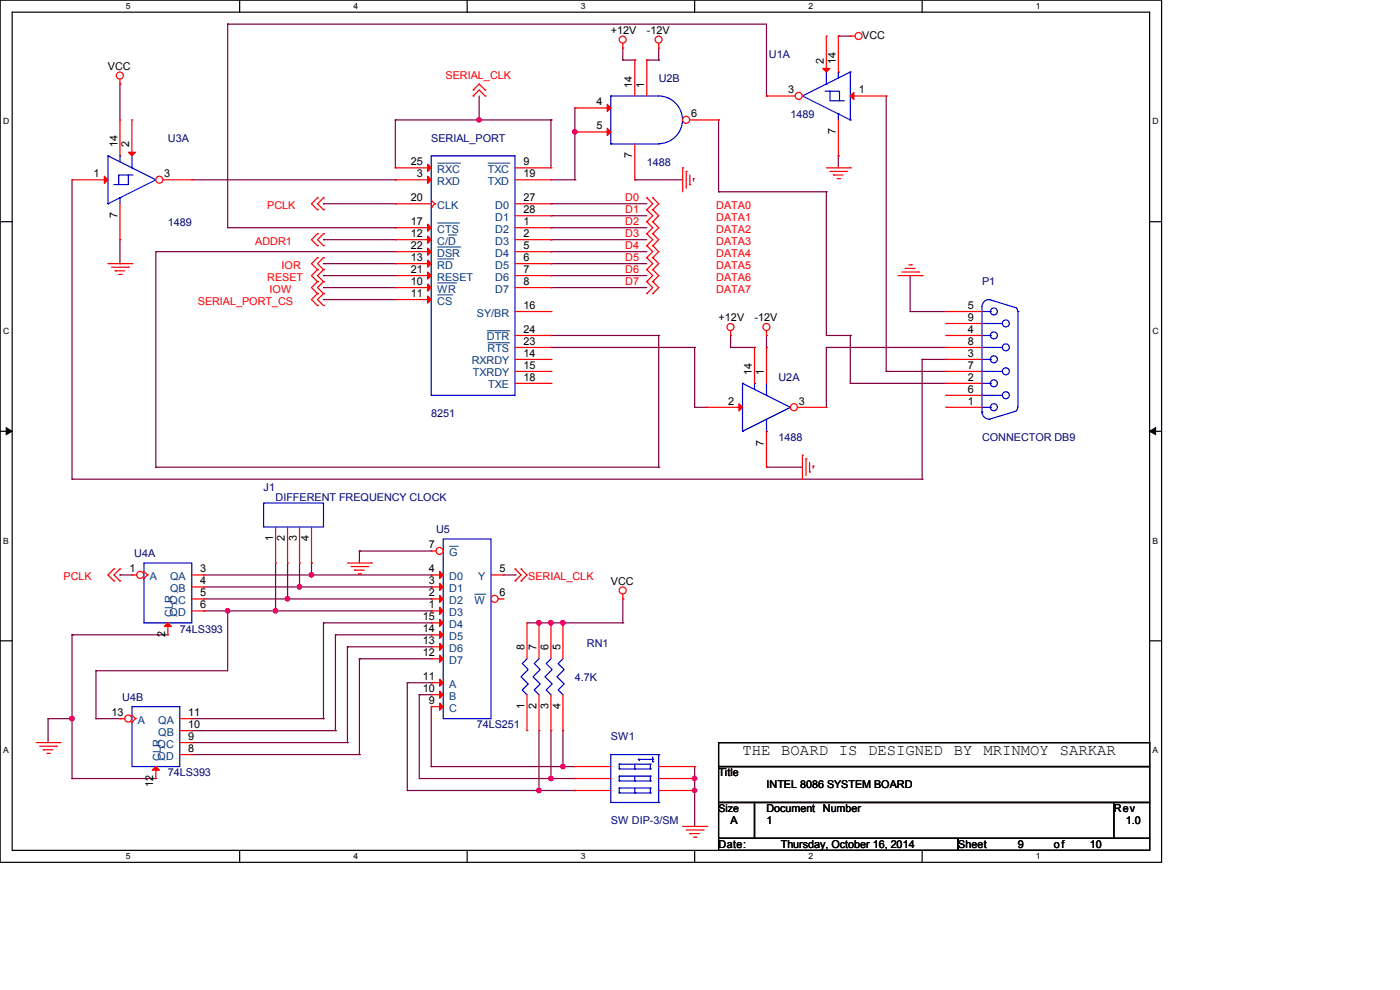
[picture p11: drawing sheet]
<svg xmlns="http://www.w3.org/2000/svg" width="297mm" height="210mm" viewBox="0 0 297 210" stroke-linecap="round" stroke-linejoin="round" font-family="sans-serif">
<path d="M0 0h246.4v182.9h-246.4zM2.6 2.6h241.3v177.8h-241.3z" fill="none" stroke="#000" stroke-width=".25"/>
<g fill="#fff">
<path d="M26.7 .3h1v2h-1z"/>
<path d="M26.7 180.6h1v2h-1z"/>
</g>
<path d="M50.8 0v2.6M50.8 180.4v2.5" fill="none" stroke="#000" stroke-width=".25"/>
<g fill="#fff">
<path d="M75 .3h.9v2h-.9z"/>
<path d="M75 180.6h.9v2h-.9z"/>
</g>
<path d="M99.1 0v2.6M99.1 180.4v2.5" fill="none" stroke="#000" stroke-width=".25"/>
<g fill="#fff">
<path d="M123.2 .3h1v2h-1z"/>
<path d="M123.2 180.6h1v2h-1z"/>
</g>
<path d="M147.4 0v2.6M147.4 180.4v2.5" fill="none" stroke="#000" stroke-width=".25"/>
<g fill="#fff">
<path d="M171.5 .3h1v2h-1z"/>
<path d="M171.5 180.6h1v2h-1z"/>
</g>
<path d="M195.6 0v2.6M195.6 180.4v2.5" fill="none" stroke="#000" stroke-width=".25"/>
<g fill="#fff">
<path d="M219.8 .3h.9v2h-.9z"/>
<path d="M219.8 180.6h.9v2h-.9z"/>
<path d="M.7 24.8h1.2v2h-1.2z"/>
<path d="M244.5 24.8h1.3v2h-1.3z"/>
<path d="M.7 69.3h1.2v1.9h-1.2z"/>
<path d="M244.5 69.3h1.3v1.9h-1.3z"/>
</g>
<path d="M0 47h2.6M243.9 47h2.5" fill="none" stroke="#000" stroke-width=".25"/>
<g fill="#fff">
<path d="M.7 113.7h1.2v2h-1.2z"/>
<path d="M244.5 113.7h1.2v2h-1.2z"/>
</g>
<path d="M0 91.5h2.6M243.9 91.5h2.5" fill="none" stroke="#000" stroke-width=".25"/>
<path d="M1.3 90.7l1.3 .8-1.3 .7zM243.9 91.5l1.3-.8v1.5z" fill="#000" stroke="#000" stroke-width=".21"/>
<g fill="#fff">
<path d="M.7 158.2h1.2v1.9h-1.2z"/>
<path d="M244.5 158.2h1.2v1.9h-1.2z"/>
</g>
<path d="M0 135.9h2.6M243.9 135.9h2.5M152.4 157.5h91.5v5.1h-91.5zM152.4 162.6h91.5v7.6h-91.5zM152.4 170.2h7.7v7.6h-7.7zM152.4 177.8h50.8v2.6h-50.8zM160.1 170.2h76.2v7.6h-76.2zM203.2 177.8h40.7v2.6h-40.7zM236.3 170.2h7.6v7.6h-7.6z" fill="none" stroke="#000" stroke-width=".25"/>
<g fill="none" stroke="#800040" stroke-width=".25">
<path d="M25.4 17.8h.1M25.4 17.8v7.6M48.3 5.1h.1M48.3 5.1v43.2h35.6M48.3 5.1h114.3v15.3M132.1 12.7h.1M132.1 10.2v2.5M132.1 12.7h2.6M134.7 12.7h.1M137.2 12.7h.1M137.2 12.7h2.5M139.7 12.7h.1"/>
<path d="M139.7 10.2v2.5M177.8 7.7h.1M177.8 7.7h2.6M15.3 38.1v63.5M40.7 38.1h43.2M83.9 25.4h.1M83.9 38.1h.1M83.9 25.4v10.2M83.9 25.4h33M101.6 25.4h.1M101.6 20.4v5M116.9 25.4h.1"/>
<path d="M116.9 25.4v10.2M116.9 38.1h5.1M122 38.1h.1M122 28h.1M122 22.9h.1M122 22.9v15.2M134.7 38.1h.1M134.7 38.1h10.1M152.4 25.4h.1M152.4 25.4v15.3M162.6 20.4h.1M177.8 33.1h.1"/>
<path d="M177.8 33.1v2.5M188 20.4v58.4M25.4 55.9h.1M25.4 50.8v5.1M33.1 53.4h.1M33.1 53.4h50.8M33.1 53.4v45.7M68.6 58.5h.1M68.6 55.9h.1M68.6 43.2h.1M68.6 50.8h.1M68.6 43.2h15.3"/>
<path d="M68.6 55.9h15.3M68.6 58.5h15.3M68.6 50.8h15.3M83.9 48.3h.1M116.9 43.2h.1M116.9 45.8h.1M116.9 48.3h.1M116.9 53.4h.1M116.9 55.9h.1M116.9 58.5h.1M116.9 50.8h.1M116.9 43.2h20.3"/>
<path d="M116.9 45.8h20.3M116.9 48.3h20.3M116.9 53.4h20.3M116.9 55.9h20.3M116.9 58.5h20.3M116.9 50.8h20.3M152.4 40.7h.1M152.4 40.7h22.9M175.3 40.7h.1M175.3 40.7v30.5h5.1M193.1 58.5h.1M193.1 58.5v7.6"/>
<path d="M68.6 63.5h.1M68.6 61h.1M68.6 61h15.3M68.6 63.5h15.3M116.9 61h.1M116.9 71.2h.1M116.9 73.7h.1M116.9 61h20.3M116.9 71.2h22.8M116.9 73.7h30.5M139.7 71.2h.1M139.7 71.2v27.9"/>
<path d="M147.4 73.7h.1M147.4 73.7v12.7h2.5M155 73.7h.1M155 73.7h5.1M155 71.2v2.5M160.1 73.7h.1M162.6 73.7h.1M162.6 71.2v2.5M175.3 73.7h.1M175.3 73.7h25.4M175.3 73.7v12.7M180.4 71.2h.1"/>
<path d="M180.4 71.2v10.1M188 78.8h.1M188 78.8h12.7M193.1 66.1h.1M193.1 66.1h7.6M195.6 76.2h.1M195.6 76.2v25.4M195.6 76.2h5.1M200.7 73.7h.1M200.7 76.2h.1M33.1 99.1h.1M33.1 99.1h106.6"/>
<path d="M139.7 99.1h.1M149.9 86.4h.1M162.6 99.1h.1M162.6 99.1h7.6M180.4 81.3h.1M180.4 81.3h20.3M15.3 101.6h.1M15.3 101.6h180.3M58.5 119.4v10.2M61 119.4v7.6M63.5 119.4v5.1M66.1 119.4h.1"/>
<path d="M66.1 119.4v2.6M76.2 116.9h.1M76.2 116.9v2.5M76.2 116.9h15.3M195.6 101.6h.1M15.3 134.7h.1M15.3 134.7v30.4M15.3 134.7h20.3M25.4 122h.1M25.4 122h2.6M43.2 129.6h.1M43.2 129.6h48.3"/>
<path d="M43.2 122h48.3M43.2 127h48.3M43.2 124.5h48.3M48.3 129.6h.1M48.3 129.6v12.7h-27.9M58.5 129.6h.1M61 127h.1M63.5 124.5h.1M66.1 122h.1M68.6 132.1h.1M68.6 132.1v20.3M68.6 132.1h22.9"/>
<path d="M71.2 134.7h.1M71.2 134.7h20.3M71.2 134.7v20.3M73.7 137.2h.1M73.7 137.2v20.3M73.7 137.2h17.8M76.2 139.7h.1M76.2 139.7v20.4M76.2 139.7h15.3M91.5 132.1h.1M91.5 122h.1M91.5 124.5h.1"/>
<path d="M91.5 129.6h.1M91.5 127h.1M106.7 122h2.6M109.3 122h.1M111.8 132.1h20.3M114.3 132.1h.1M116.9 132.1h.1M119.4 132.1h.1M132.1 132.1h.1M132.1 127h.1M132.1 127v5.1M10.2 152.4h.1"/>
<path d="M10.2 152.4v5.1M10.2 152.4h5.1M15.3 152.4h.1M20.4 142.3h.1M20.4 152.4h.1M20.4 152.4h5M20.4 142.3v10.1M25.4 152.4h.1M40.7 155h.1M40.7 152.4h27.9M40.7 157.5h33M40.7 155h30.5"/>
<path d="M68.6 152.4h.1M71.2 155h.1M73.7 157.5h.1M86.4 144.8h.1M86.4 144.8v22.9M86.4 144.8h5.1M88.9 147.4h.1M88.9 147.4v17.7h33.1M88.9 147.4h2.6M91.5 147.4h.1M91.5 144.8h.1M91.5 149.9v12.7"/>
<path d="M114.3 155v12.7M116.9 155v10.1M119.4 155v7.6M15.3 165.1h.1M15.3 165.1h17.8M40.7 160.1h35.5M76.2 160.1h.1M86.4 167.7h.1M86.4 167.7h35.6M91.5 162.6h.1M91.5 162.6h30.5M114.3 167.7h.1"/>
<path d="M116.9 165.1h.1M119.4 162.6h.1M122 162.6h.1M122 165.1h.1M122 167.7h.1M147.4 162.6h.1M147.4 167.7h.1M147.4 165.1h.1M147.4 162.6v12.7"/>
</g>
<g fill="#f0f" stroke="#f0f" stroke-width=".25">
<circle cx="121.9" cy="28" r=".49"/>
<circle cx="15.3" cy="152.4" r=".49"/>
<circle cx="48.3" cy="129.6" r=".49"/>
<circle cx="116.9" cy="165.1" r=".49"/>
<circle cx="114.3" cy="167.7" r=".49"/>
<circle cx="147.3" cy="167.7" r=".49"/>
<circle cx="147.3" cy="165.1" r=".49"/>
<circle cx="119.4" cy="162.6" r=".49"/>
<circle cx="114.3" cy="132.1" r=".49"/>
<circle cx="116.9" cy="132.1" r=".49"/>
<circle cx="119.4" cy="132.1" r=".49"/>
<circle cx="66.1" cy="121.9" r=".49"/>
<circle cx="63.5" cy="124.5" r=".49"/>
<circle cx="58.4" cy="129.6" r=".49"/>
<circle cx="61" cy="127" r=".49"/>
<circle cx="101.6" cy="25.4" r=".49"/>
</g>
<g fill="none" stroke="#f00" stroke-width=".25">
<path d="M25.4 17.8h.1M25.4 16.8v1M100.4 19.1h.1M100.4 19.1l1.2-1.3 1.3 1.3M102.9 19.1h.1M132.1 10.2h.1M132.1 9.2v1M139.7 10.2h.1M139.7 9.2v1M180.4 7.7h.1M180.4 7.7h1M100.4 20.4h.1"/>
<path d="M100.4 20.4l1.2-1.3 1.3 1.3M102.9 20.4h.1M144.8 35.6h.1M144.8 35.6v5.1M145.6 36.4h.1M145.6 36.4v3.5M146.3 39.2h.1M146.3 37.1v2.1M147.1 37.9h.1M147.1 37.9v.5M175.3 35.6h5.1M176.1 36.4h3.5"/>
<path d="M176.8 37.1h.1M176.8 37.1h2.1M177.6 37.9h.5M178.1 37.9h.1M179.6 36.4h.1M180.4 35.6h.1M22.9 55.9h5.1M23.7 56.7h3.5M24.4 57.4h.1M24.4 57.4h2.1M25.2 58.2h.5M25.7 58.2h.1"/>
<path d="M27.2 56.7h.1M28 55.9h.1M67.4 57.2h.1M67.4 59.7h.1M67.4 54.7h.1M67.4 42h.1M67.4 44.5h.1M67.4 49.6h.1M67.4 52.1h.1M67.4 57.2l-1.3 1.3 1.3 1.2M67.4 59.7l-1.3 1.3 1.3 1.3M67.4 54.7l-1.3 1.2 1.3 1.3"/>
<path d="M67.4 42l-1.3 1.2 1.3 1.3M67.4 49.6l-1.3 1.2 1.3 1.3M68.6 57.2h.1M68.6 59.7h.1M68.6 54.7h.1M68.6 42h.1M68.6 44.5h.1M68.6 49.6h.1M68.6 52.1h.1M68.6 57.2l-1.2 1.3 1.2 1.2M68.6 59.7l-1.2 1.3 1.2 1.3M68.6 54.7l-1.2 1.2 1.2 1.3"/>
<path d="M68.6 42l-1.2 1.2 1.2 1.3M68.6 49.6l-1.2 1.2 1.2 1.3M137.2 42h.1M137.2 44.5h.1M137.2 47h.1M137.2 49.6h.1M137.2 52.1h.1M137.2 54.7h.1M137.2 57.2h.1M137.2 59.7h.1M137.2 42l1.3 1.2-1.3 1.3M137.2 44.5l1.3 1.3-1.3 1.2"/>
<path d="M137.2 47l1.3 1.3-1.3 1.3M137.2 49.6l1.3 1.2-1.3 1.3M137.2 52.1l1.3 1.3-1.3 1.3M137.2 54.7l1.3 1.2-1.3 1.3M137.2 57.2l1.3 1.3-1.3 1.2M137.2 59.7l1.3 1.3-1.3 1.3M138.5 42h.1M138.5 44.5h.1M138.5 47h.1M138.5 49.6h.1M138.5 52.1h.1M138.5 54.7h.1"/>
<path d="M138.5 57.2h.1M138.5 59.7h.1M138.5 42l1.2 1.2-1.2 1.3M138.5 44.5l1.2 1.3-1.2 1.2M138.5 47l1.2 1.3-1.2 1.3M138.5 49.6l1.2 1.2-1.2 1.3M138.5 52.1l1.2 1.3-1.2 1.3M138.5 54.7l1.2 1.2-1.2 1.3M138.5 57.2l1.2 1.3-1.2 1.2M138.5 59.7l1.2 1.3-1.2 1.3M190.5 58.5h5.1M191.3 57.7h3.6"/>
<path d="M192.1 56.9h.1M192.1 56.9h2M192.8 56.2h.5M193.3 56.2h.1M194.9 57.7h.1M195.6 58.5h.1M67.4 62.3h.1M67.4 64.8h.1M67.4 62.3l-1.3 1.2 1.3 1.3M68.6 62.3h.1M68.6 64.8h.1M68.6 62.3l-1.2 1.2 1.2 1.3"/>
<path d="M137.2 62.3h.1M138.5 62.3h.1M155 71.2h.1M155 70.1v1.1M162.6 71.2h.1M162.6 70.1v1.1M149.9 86.4h.1M149.9 86.4h7.6M170.2 96.6h.1M170.2 96.6v5M171 97.3h.1M171 97.3v3.6"/>
<path d="M171.7 98.1v2M172.5 98.8h.1M172.5 98.8v.6M73.7 119.4h5.1M78.8 119.4h.1M171.7 100.1h.1M24.2 120.7h.1M24.2 123.2h.1M24.2 120.7l-1.3 1.3 1.3 1.2M25.4 120.7h.1M25.4 123.2h.1M25.4 120.7l-1.2 1.3 1.2 1.2"/>
<path d="M74.5 120.2h3.5M75.2 120.9h.1M75.2 120.9h2.1M76 121.7h.5M76.5 121.7h.1M78 120.2h.1M109.3 120.7h.1M109.3 123.2h.1M109.3 120.7l1.2 1.3-1.2 1.2M110.5 120.7h.1M110.5 123.2h.1M110.5 120.7l1.3 1.3-1.3 1.2"/>
<path d="M132.1 127h.1M132.1 126v1M7.7 157.5h5M8.4 158.3h3.6M9.2 159h.1M9.2 159h2M9.9 159.8h.6M10.5 159.8h.1M12 158.3h.1M12.7 157.5h.1M144.8 175.3h5.1M145.6 176.1h3.5"/>
<path d="M146.3 176.8h.1M146.3 176.8h2.1M147.1 177.6h.5M147.6 177.6h.1M149.1 176.1h.1M149.9 175.3h.1"/>
<circle cx="25.4" cy="16" r=".74"/>
<circle cx="132.1" cy="8.4" r=".74"/>
<circle cx="139.7" cy="8.4" r=".74"/>
<circle cx="182.1" cy="7.6" r=".74"/>
<circle cx="155" cy="69.4" r=".74"/>
<circle cx="162.6" cy="69.4" r=".74"/>
<circle cx="132.1" cy="125.2" r=".74"/>
</g>
<path d="M157.5 81.3h.1M157.5 91.5h.1M157.5 81.3l10.2 5.1M157.5 81.3v10.2M160.1 81.3h.1M160.1 81.3v1.3M162.6 83.9h.1M162.6 91.5h.1M162.6 81.3v2.6M162.6 88.9v2.6M167.7 86.4h.1M167.7 86.4l-10.2 5.1" fill="none" stroke="#00f" stroke-width=".25"/>
<path d="M156.8 85.6l.7 .8-.7 .8z" fill="#f00" stroke="#f00" stroke-width=".25"/>
<circle cx="168.4" cy="86.4" r=".74" fill="#fff" stroke="#f00" stroke-width=".25"/>
<path d="M122 22.9h.1M122 28h.1M122 22.9h7.6M122 28h7.6M160.1 73.7h.1M160.1 73.7v7.6M162.6 73.7h.1M162.6 73.7v7.6M162.6 99.1h.1M162.6 91.5v7.6M169.2 86.4h6.1M175.3 86.4h.1" fill="none" stroke="#f00" stroke-width=".25"/>
<path d="M129.6 20.4h.1M129.6 30.5h.1M129.6 20.4h10.1M129.6 20.4v10.1M129.6 30.5h10.1M139.7 20.4a5.1 5.1 0 0 1 5.1 5 5.1 5.1 0 0 1-5.1 5.1M139.7 30.5h.1" fill="none" stroke="#00f" stroke-width=".25"/>
<g fill="#f00" stroke="#f00" stroke-width=".25">
<path d="M128.8 22.1l.8 .8-.8 .8z"/>
<path d="M128.8 27.2l.8 .8-.8 .7z"/>
</g>
<circle cx="145.6" cy="25.4" r=".74" fill="#fff" stroke="#f00" stroke-width=".25"/>
<path d="M134.7 12.7h.1M134.7 12.7v7.7M137.2 12.7h.1M137.2 12.7v7.7M134.7 38.1h.1M134.7 30.5v7.6M146.3 25.4h6.1M152.4 25.4h.1M180.4 20.4h7.6M188 20.4h.1" fill="none" stroke="#f00" stroke-width=".25"/>
<g fill="none" stroke="#00f" stroke-width=".25">
<path d="M175 19.3h3.1v2.1M175.3 17.8h.1M175.3 15.3v2.5M176.1 19.3v2.1h3M177.8 15.3h.1M177.8 15.3v1.3M180.4 15.3h.1M180.4 15.3l-10.2 5.1M180.4 15.3v10.1M170.2 20.4h.1M170.2 20.4l10.2 5M177.8 24.2h.1"/>
<path d="M177.8 24.2v1.2M180.4 25.4h.1"/>
</g>
<path d="M180.4 20.4l.7-.8v1.5z" fill="#f00" stroke="#f00" stroke-width=".25"/>
<circle cx="169.4" cy="20.3" r=".74" fill="#fff" stroke="#f00" stroke-width=".25"/>
<g fill="none" stroke="#f00" stroke-width=".25">
<path d="M175.3 7.7h.1M175.3 7.7v7.6M177.8 7.7h.1M177.8 7.7v7.6M15.3 38.1h.1M15.3 38.1h7.6M162.6 20.4h.1M162.6 20.4h6.1M177.8 33.1h.1M177.8 25.4v7.7M122 162.6h.1M122 165.1h.1"/>
<path d="M122 167.7h.1M122 162.6h7.6M122 165.1h7.6M122 167.7h7.6M139.7 162.6h7.7M139.7 165.1h7.7M139.7 167.7h7.7M147.4 162.6h.1M147.4 165.1h.1M147.4 167.7h.1"/>
</g>
<g fill="#f00" stroke="#f00" stroke-width=".25">
<path d="M174.5 14.5h1.6l-.8 .8z"/>
<path d="M22.1 37.4l.8 .7-.8 .8z"/>
</g>
<g fill="none" stroke="#00f" stroke-width=".25">
<path d="M22.9 33.1h.1M22.9 33.1l10.2 5M22.9 33.1v10.1M25.4 33.1h.1M25.4 33.1v1.2M27.2 37.1v2.1h-3M28 35.6h.1M28 33.1v2.5M28.2 37.1h-3v2.1M33.1 38.1h.1M33.1 38.1l-10.2 5.1M22.9 43.2h.1"/>
<path d="M25.4 42h.1M25.4 42v1.2M129.6 170.2h.1M129.6 170.2h10.1M131.4 163.1h.1M131.4 162.1h.1M131.4 165.7h.1M131.4 164.6h.1M131.4 168.2h.1M131.4 167.2h.1M131.4 162.1h6.6M131.4 163.1h6.6"/>
<path d="M131.4 162.1v1M131.4 164.6v1.1M131.4 167.2v1M131.4 164.6h6.6M131.4 165.7h6.6M131.4 167.2h6.6M131.4 168.2h6.6M134.7 163.1h.1M134.7 165.7h.1M134.7 168.2h.1M134.7 162.1v1M134.7 164.6v1.1"/>
<path d="M134.7 167.2v1M135.4 161.1h.1M135.4 161.1l.3 .2M135.4 161.1h3.1M138 162.1h.1M138 163.1h.1M138 164.6h.1M138 165.7h.1M138 167.2h.1M138 168.2h.1M138 162.1v1M138 164.6v1.1"/>
<path d="M138 167.2v1M138.5 161.1h.1M138.5 161.6h.1M138.5 160.6v1M139.7 160.1h.1M139.7 170.2h.1M139.7 160.1h-10.1v10.1M139.7 160.1v10.1"/>
</g>
<circle cx="33.8" cy="38.1" r=".74" fill="#fff" stroke="#f00" stroke-width=".25"/>
<g fill="none" stroke="#f00" stroke-width=".25">
<path d="M25.4 25.4h.1M25.4 25.4v7.7M28 25.4h.1M28 25.4v7.7M34.6 38.1h6.1M40.7 38.1h.1M25.4 50.8h.1M25.4 43.2v7.6M58.5 119.4h.1M58.5 111.8v7.6M61 119.4h.1M61 111.8v7.6"/>
<path d="M63.5 119.4h.1M63.5 111.8v7.6M66.1 119.4h.1M66.1 111.8v7.6M91.5 122h.1M91.5 124.5h.1M91.5 127h.1M91.5 129.6h.1M91.5 132.1h.1M91.5 137.2h.1M91.5 139.7h.1M91.5 122h2.5"/>
<path d="M91.5 124.5h2.5M91.5 127h2.5M91.5 129.6h2.5M91.5 132.1h2.5M91.5 137.2h2.5M91.5 139.7h2.5M104.2 122h2.5M106.7 122h.1M111.8 132.1h.1M111.8 132.1v7.6M114.3 132.1h.1M114.3 132.1v7.6"/>
<path d="M116.9 132.1h.1M116.9 132.1v7.6M119.4 132.1h.1M119.4 132.1v7.6M91.5 144.8h.1M91.5 147.4h.1M91.5 149.9h.1M91.5 144.8h2.5M91.5 147.4h2.5M91.5 149.9h2.5M111.8 155h.1M111.8 147.4v7.6"/>
<path d="M114.3 155h.1M114.3 147.4v7.6M116.9 155h.1M116.9 147.4v7.6M119.4 155h.1M119.4 147.4v7.6"/>
</g>
<g fill="#f00" stroke="#f00" stroke-width=".25">
<path d="M27.2 32.3h1.5l-.7 .8z"/>
<path d="M93.3 121.2l.7 .8-.7 .7z"/>
<path d="M93.3 123.7l.7 .8-.7 .8z"/>
<path d="M93.3 126.3l.7 .7-.7 .8z"/>
<path d="M93.3 128.8l.7 .8-.7 .7z"/>
<path d="M93.3 131.4l.7 .7-.7 .8z"/>
<path d="M93.3 136.4l.7 .8-.7 .8z"/>
<path d="M93.3 139l.7 .7-.7 .8z"/>
<path d="M93.3 144.1l.7 .7-.7 .8z"/>
<path d="M93.3 146.6l.7 .8-.7 .7z"/>
<path d="M93.3 149.1l.7 .8-.7 .8z"/>
</g>
<path d="M55.9 106.7h12.7v5.1h-12.7zM94 114.3h10.2v38.1h-10.2zM111.8 139.7l-1 1.1 1.3 1.2-1.6 1.6 1.6 1.5-1.3 1.2 1 1.1M114.3 139.7l-1 1.1 1.3 1.2-1.5 1.6 1.5 1.5-1.3 1.2 1 1.1M116.9 139.7l-1 1.1 1.2 1.2-1.5 1.6 1.5 1.5-1.2 1.2 1 1.1M119.4 139.7l-1 1.1 1.3 1.2-1.5 1.6 1.5 1.5-1.3 1.2 1 1.1" fill="none" stroke="#00f" stroke-width=".25"/>
<circle cx="104.9" cy="127" r=".74" fill="#fff" stroke="#f00" stroke-width=".25"/>
<path d="M105.7 127h1M106.7 127h.1" fill="none" stroke="#f00" stroke-width=".25"/>
<path d="M100.6 126h2.3M102.9 126h.1" fill="none" stroke="#004080" stroke-width=".21"/>
<circle cx="93.2" cy="116.9" r=".74" fill="#fff" stroke="#f00" stroke-width=".25"/>
<path d="M91.5 116.9h.1M91.5 116.9h1M91.5 134.7h.1M91.5 134.7h2.5M28 153.2h.1M28 151.7l.7 .7M28.7 152.4h.1M28.7 152.4l-.7 .8" fill="none" stroke="#f00" stroke-width=".25"/>
<path d="M95.3 115.9h1.8M97.1 115.9h.1" fill="none" stroke="#004080" stroke-width=".21"/>
<path d="M93.3 133.9l.7 .8-.7 .7z" fill="#f00" stroke="#f00" stroke-width=".25"/>
<path d="M28 149.9h10.1v12.7h-10.1z" fill="none" stroke="#00f" stroke-width=".25"/>
<circle cx="27.2" cy="152.4" r=".74" fill="#fff" stroke="#f00" stroke-width=".25"/>
<g fill="none" stroke="#f00" stroke-width=".25">
<path d="M30.5 122.7h.1M30.5 121.2l.8 .8M31.3 122h.1M31.3 122l-.8 .7M25.4 152.4h.1M25.4 152.4h1.1M38.1 152.4h2.6M38.1 155h2.6M38.1 157.5h2.6M40.7 152.4h.1M40.7 155h.1M40.7 157.5h.1"/>
<path d="M33.1 165.1h.1M33.1 162.6v2.5M38.1 160.1h2.6M40.7 160.1h.1"/>
</g>
<path d="M32.3 163.4l.8-.8 .7 .8z" fill="#f00" stroke="#f00" stroke-width=".25"/>
<path d="M30.5 119.4h10.2v12.7h-10.2z" fill="none" stroke="#00f" stroke-width=".25"/>
<circle cx="29.7" cy="121.9" r=".74" fill="#fff" stroke="#f00" stroke-width=".25"/>
<g fill="none" stroke="#f00" stroke-width=".25">
<path d="M83.9 38.1h.1M83.9 35.6h.1M83.9 38.1h7.6M83.9 35.6h7.6M109.3 38.1h7.6M109.3 35.6h7.6M116.9 35.6h.1M116.9 38.1h.1M83.9 58.5h.1M83.9 43.2h.1M83.9 50.8h.1M83.9 55.9h.1"/>
<path d="M83.9 53.4h.1M83.9 48.3h.1M83.9 58.5h7.6M83.9 43.2h7.6M83.9 50.8h7.6M83.9 55.9h7.6M83.9 48.3h7.6M83.9 53.4h7.6M91.5 44h.1M91.5 42.5l.7 .7M92.2 43.2h.1M92.2 43.2l-.7 .8"/>
<path d="M109.3 58.5h7.6M109.3 43.2h7.6M109.3 50.8h7.6M109.3 55.9h7.6M109.3 45.8h7.6M109.3 48.3h7.6M109.3 53.4h7.6M116.9 43.2h.1M116.9 45.8h.1M116.9 48.3h.1M116.9 50.8h.1M116.9 53.4h.1"/>
<path d="M116.9 55.9h.1M116.9 58.5h.1M83.9 61h.1M83.9 63.5h.1M83.9 61h7.6M83.9 63.5h7.6M109.3 61h7.6M109.3 76.2h7.6M109.3 78.8h7.6M109.3 66.1h7.6M109.3 71.2h7.6M109.3 73.7h7.6"/>
<path d="M116.9 61h.1M116.9 76.2h.1M116.9 78.8h.1M116.9 66.1h.1M116.9 71.2h.1M116.9 73.7h.1M200.7 66.1h.1M200.7 68.6h.1M200.7 71.2h.1M200.7 73.7h.1M200.7 76.2h.1M200.7 78.8h.1"/>
<path d="M200.7 76.2h7.6M200.7 78.8h7.6M200.7 66.1h7.6M200.7 71.2h7.6M200.7 73.7h7.6M200.7 68.6h7.6M109.3 81.3h7.6M116.9 81.3h.1M200.7 81.3h.1M200.7 83.9h.1M200.7 86.4h.1M200.7 81.3h7.6"/>
<path d="M200.7 83.9h7.6M200.7 86.4h7.6M28 122h.1M28 122h1M35.6 134.7h.1M35.6 132.1v2.6M40.7 122h2.5M40.7 124.5h2.5M40.7 127h2.5M40.7 129.6h2.5M43.2 122h.1M43.2 124.5h.1"/>
<path d="M43.2 127h.1M43.2 129.6h.1"/>
</g>
<g fill="#f00" stroke="#f00" stroke-width=".25">
<path d="M34.8 132.9l.8-.8 .8 .8z"/>
<path d="M90.7 57.7l.8 .8-.8 .7z"/>
<path d="M90.7 50.1l.8 .7-.8 .8z"/>
<path d="M90.7 55.2l.8 .7-.8 .8z"/>
<path d="M90.7 60.2l.8 .8-.8 .8z"/>
<path d="M90.7 62.8l.8 .7-.8 .8z"/>
<path d="M90.7 37.4l.8 .7-.8 .8z"/>
<path d="M90.7 34.8l.8 .8-.8 .8z"/>
<path d="M90.7 52.6l.8 .8-.8 .7z"/>
<path d="M90.7 47.5l.8 .8-.8 .8z"/>
</g>
<g fill="none" stroke="#00f" stroke-width=".25">
<path d="M91.5 33.1h17.8v50.8h-17.8zM208.3 68.6h.1M208.3 73.7h.1M208.3 78.8h.1M208.3 66.1h1.8M208.3 68.6h4.3M208.3 71.2h1.8M208.3 73.7h4.3M208.3 76.2h1.8M208.3 78.8h4.3M208.3 65.1v22.3M209.8 63.5a1.5 1.5 0 0 0-1.5 1.5"/>
<path d="M209.8 63.5h.1M209.8 63.5l5.9 1.8M210.1 66.1h.1M210.1 71.2h.1M210.1 76.2h.1M215.6 65.4l.3 .7M215.9 66.1h.1M215.9 66.1v20.3M208.3 83.9h.1M208.3 87.4h.1M208.3 87.4a1.5 1.5 0 0 0 1.5 1.5M208.3 81.3h1.8"/>
<path d="M208.3 83.9h4.3M208.3 86.4h1.8M209.8 88.9h.1M210.1 81.3h.1M210.1 86.4h.1M215.7 87.2l-5.9 1.7M215.9 86.4l-.3 .7"/>
<circle cx="210.8" cy="66.1" r=".74"/>
<circle cx="210.8" cy="76.2" r=".74"/>
<circle cx="210.8" cy="71.1" r=".74"/>
<circle cx="213.4" cy="73.7" r=".74"/>
<circle cx="213.4" cy="78.8" r=".74"/>
<circle cx="213.4" cy="68.6" r=".74"/>
<circle cx="210.8" cy="86.4" r=".74"/>
<circle cx="210.8" cy="81.3" r=".74"/>
<circle cx="213.4" cy="83.8" r=".74"/>
</g>
<g fill="none" stroke="#004080" stroke-width=".21">
<path d="M92.8 34.6h4.8M97.6 34.6h.1M103.5 34.6h4.5M108 34.6h.1M92.8 54.9h3.3M92.8 52.4h4.8M92.8 47.3h4.5M95.1 49.8h1.6M96.1 54.9h.1M96.7 49.8h.1M97.3 47.3h.1M97.6 52.4h.1"/>
<path d="M92.8 60h3.9M92.8 62.5h3.1M95.9 62.5h.1M96.7 60h.1M103.3 70.2h4.7M103.4 72.7h4.6M108 70.2h.1M108 72.7h.1"/>
</g>
<g fill="#f0f" stroke="#f0f" stroke-width=".25">
<circle cx="121.9" cy="28" r=".49"/>
<circle cx="15.3" cy="152.4" r=".49"/>
<circle cx="48.3" cy="129.6" r=".49"/>
<circle cx="116.9" cy="165.1" r=".49"/>
<circle cx="114.3" cy="167.7" r=".49"/>
<circle cx="147.3" cy="167.7" r=".49"/>
<circle cx="147.3" cy="165.1" r=".49"/>
<circle cx="119.4" cy="162.6" r=".49"/>
<circle cx="114.3" cy="132.1" r=".49"/>
<circle cx="116.9" cy="132.1" r=".49"/>
<circle cx="119.4" cy="132.1" r=".49"/>
<circle cx="66.1" cy="121.9" r=".49"/>
<circle cx="63.5" cy="124.5" r=".49"/>
<circle cx="58.4" cy="129.6" r=".49"/>
<circle cx="61" cy="127" r=".49"/>
<circle cx="101.6" cy="25.4" r=".49"/>
</g>
<text font-size="3.3" x="157.5" y="160.1">THE BOARD IS DESIGNED BY MRINMOY SARKAR</text>
<g font-size="2.3">
<text x="129.6" y="7.2">+12V</text>
<text x="137.2" y="7.2">-12V</text>
<text x="182.9" y="8.2">VCC</text>
<text x="22.9" y="14.8">VCC</text>
<text x="174.8" y="13.5" transform="rotate(-90 174.8 13.5)">2</text>
<text x="177.3" y="13.5" transform="rotate(-90 177.3 13.5)">14</text>
<text x="126.5" y="22.4">4</text>
<text x="134.1" y="18.6" transform="rotate(-90 134.1 18.6)">14</text>
<text x="136.7" y="18.6" transform="rotate(-90 136.7 18.6)">1</text>
<text x="167.2" y="19.8">3</text>
<text x="182.2" y="19.8">1</text>
<text x="126.5" y="27.4">5</text>
<text x="146.6" y="24.9">6</text>
<text x="177.3" y="28.5" transform="rotate(-90 177.3 28.5)">7</text>
<text x="24.9" y="31.3" transform="rotate(-90 24.9 31.3)">14</text>
<text x="27.4" y="31.3" transform="rotate(-90 27.4 31.3)">2</text>
<text x="87.2" y="35.1">25</text>
<text x="111" y="35.1">9</text>
<text x="134.1" y="33.6" transform="rotate(-90 134.1 33.6)">7</text>
<text x="19.9" y="37.6">1</text>
<text x="34.8" y="37.6">3</text>
<text x="88.4" y="37.6">3</text>
<text x="111" y="37.6">19</text>
<text x="24.9" y="46.3" transform="rotate(-90 24.9 46.3)">7</text>
<text x="87.2" y="42.7">20</text>
<text x="87.2" y="47.8">17</text>
<text x="111" y="42.7">27</text>
<text x="111" y="45.2">28</text>
<text x="111" y="47.8">1</text>
<text x="87.2" y="50.3">12</text>
<text x="87.2" y="52.8">22</text>
<text x="111" y="50.3">2</text>
<text x="111" y="52.8">5</text>
<text x="87.2" y="57.9">21</text>
<text x="87.2" y="55.4">13</text>
<text x="111" y="55.4">6</text>
<text x="111" y="57.9">7</text>
<text x="87.2" y="60.5">10</text>
<text x="87.2" y="63">11</text>
<text x="111" y="60.5">8</text>
<text x="111" y="65.5">16</text>
<text x="205.3" y="65.5">5</text>
<text x="111" y="70.6">24</text>
<text x="152.5" y="68.2">+12V</text>
<text x="160.1" y="68.2">-12V</text>
<text x="205.3" y="68.1">9</text>
<text x="205.3" y="70.6">4</text>
<text x="111" y="75.7">14</text>
<text x="111" y="73.2">23</text>
<text x="205.3" y="73.2">8</text>
<text x="205.3" y="75.7">3</text>
<text x="111" y="78.2">15</text>
<text x="111" y="80.8">18</text>
<text x="159.5" y="79.5" transform="rotate(-90 159.5 79.5)">14</text>
<text x="162.1" y="79.5" transform="rotate(-90 162.1 79.5)">1</text>
<text x="205.3" y="78.2">7</text>
<text x="205.3" y="80.8">2</text>
<text x="205.3" y="83.3">6</text>
<text x="154.5" y="85.9">2</text>
<text x="169.5" y="85.9">3</text>
<text x="205.3" y="85.9">1</text>
<text x="162.1" y="94.5" transform="rotate(-90 162.1 94.5)">7</text>
<text x="57.9" y="114.8" transform="rotate(-90 57.9 114.8)">1</text>
<text x="60.5" y="114.8" transform="rotate(-90 60.5 114.8)">2</text>
<text x="63" y="114.8" transform="rotate(-90 63 114.8)">3</text>
<text x="65.5" y="114.8" transform="rotate(-90 65.5 114.8)">4</text>
<text x="91" y="116.3">7</text>
<text x="27.5" y="121.4">1</text>
<text x="42.5" y="121.4">3</text>
<text x="42.5" y="124">4</text>
<text x="91" y="121.4">4</text>
<text x="91" y="124">3</text>
<text x="106" y="121.4">5</text>
<text x="129.6" y="124">VCC</text>
<text x="42.5" y="126.5">5</text>
<text x="42.5" y="129">6</text>
<text x="89.7" y="131.6">15</text>
<text x="91" y="126.5">2</text>
<text x="91" y="129">1</text>
<text x="106" y="126.5">6</text>
<text x="35.1" y="135.2" transform="rotate(-90 35.1 135.2)">2</text>
<text x="89.7" y="136.7">13</text>
<text x="89.7" y="134.1">14</text>
<text x="111.3" y="138" transform="rotate(-90 111.3 138)">8</text>
<text x="113.8" y="138" transform="rotate(-90 113.8 138)">7</text>
<text x="116.3" y="138" transform="rotate(-90 116.3 138)">6</text>
<text x="118.9" y="138" transform="rotate(-90 118.9 138)">5</text>
<text x="89.7" y="139.2">12</text>
<text x="89.7" y="144.3">11</text>
<text x="89.7" y="146.8">10</text>
<text x="91" y="149.4">9</text>
<text x="23.7" y="151.9">13</text>
<text x="39.9" y="151.9">11</text>
<text x="39.9" y="154.4">10</text>
<text x="111.3" y="150.4" transform="rotate(-90 111.3 150.4)">1</text>
<text x="113.8" y="150.4" transform="rotate(-90 113.8 150.4)">2</text>
<text x="116.3" y="150.4" transform="rotate(-90 116.3 150.4)">3</text>
<text x="118.9" y="150.4" transform="rotate(-90 118.9 150.4)">4</text>
<text x="39.9" y="157">9</text>
<text x="39.9" y="159.5">8</text>
<text x="32.5" y="166.9" transform="rotate(-90 32.5 166.9)">12</text>
<text x="152.4" y="164.7">Title</text>
<text x="162.6" y="167.2">INTEL 8086 SYSTEM BOARD</text>
<text x="162.6" y="172.3">Document</text>
<text x="174.6" y="172.3">Number</text>
<text x="236.3" y="172.3">Rev</text>
<text x="152.4" y="179.9">Date:</text>
<text x="155" y="174.8">A</text>
<text x="162.6" y="174.8">1</text>
<text x="165.7" y="179.9">Thursday, October 16, 2014</text>
<text x="203.2" y="179.9">Sheet</text>
<text x="216" y="179.9">9</text>
<text x="223.6" y="179.9">of</text>
<text x="231.2" y="179.9">10</text>
<text x="238.8" y="174.8">1.0</text>
</g>
<g font-size="2.3" fill="#f00">
<text x="94.5" y="16.8">SERIAL_CLK</text>
<text x="56.7" y="44.3">PCLK</text>
<text x="132.6" y="42.7">D0</text>
<text x="132.6" y="45.3">D1</text>
<text x="132.6" y="47.8">D2</text>
<text x="151.9" y="44.3">DATA0</text>
<text x="151.9" y="46.8">DATA1</text>
<text x="54.1" y="51.9">ADDR1</text>
<text x="132.6" y="52.9">D4</text>
<text x="132.6" y="50.3">D3</text>
<text x="151.9" y="49.4">DATA2</text>
<text x="151.9" y="51.9">DATA3</text>
<text x="56.7" y="59.5">RESET</text>
<text x="59.7" y="57">IOR</text>
<text x="132.6" y="55.4">D5</text>
<text x="132.6" y="58">D6</text>
<text x="151.9" y="54.4">DATA4</text>
<text x="151.9" y="57">DATA5</text>
<text x="151.9" y="59.5">DATA6</text>
<text x="42" y="64.6">SERIAL_PORT_CS</text>
<text x="57.2" y="62.1">IOW</text>
<text x="132.6" y="60.5">D7</text>
<text x="151.9" y="62.1">DATA7</text>
<text x="13.5" y="123">PCLK</text>
<text x="112.1" y="123">SERIAL_CLK</text>
</g>
<g font-size="2.3" fill="#000080">
<text x="139.8" y="17.4">U2B</text>
<text x="163.1" y="12.3">U1A</text>
<text x="167.7" y="25">1489</text>
<text x="35.6" y="30.1">U3A</text>
<text x="91.5" y="30.1">SERIAL_PORT</text>
<text x="137.2" y="35.1">1488</text>
<text x="35.6" y="47.8">1489</text>
<text x="208.3" y="60.5">P1</text>
<text x="165.2" y="80.9">U2A</text>
<text x="91.5" y="88.5">8251</text>
<text x="165.2" y="93.6">1488</text>
<text x="208.3" y="93.6">CONNECTOR DB9</text>
<text x="55.9" y="104.2">J1</text>
<text x="58.5" y="106.3">DIFFERENT FREQUENCY CLOCK</text>
<text x="92.5" y="113.1">U5</text>
<text x="28.5" y="118.2">U4A</text>
<text x="38.1" y="134.2">74LS393</text>
<text x="124.5" y="137.2">RN1</text>
<text x="26" y="148.7">U4B</text>
<text x="122" y="144.4">4.7K</text>
<text x="101.1" y="154.5">74LS251</text>
<text x="129.6" y="157.1">SW1</text>
<text x="35.6" y="164.7">74LS393</text>
<text x="129.6" y="174.8">SW DIP-3/SM</text>
</g>
<g font-size="2.3" fill="#004080">
<text x="92.8" y="39.2">RXD</text>
<text x="92.8" y="36.7">RXC</text>
<text x="103.5" y="36.7">TXC</text>
<text x="103.5" y="39.2">TXD</text>
<text x="92.8" y="44.3">CLK</text>
<text x="105.1" y="44.3">D0</text>
<text x="105.1" y="46.8">D1</text>
<text x="92.8" y="51.9">C/D</text>
<text x="92.8" y="49.4">CTS</text>
<text x="105.1" y="49.4">D2</text>
<text x="105.1" y="51.9">D3</text>
<text x="92.8" y="59.5">RESET</text>
<text x="92.8" y="57">RD</text>
<text x="92.8" y="54.4">DSR</text>
<text x="105.1" y="54.4">D4</text>
<text x="105.1" y="57">D5</text>
<text x="105.1" y="59.5">D6</text>
<text x="92.8" y="62.1">WR</text>
<text x="92.8" y="64.6">CS</text>
<text x="105.1" y="62.1">D7</text>
<text x="101.2" y="67.1">SY/BR</text>
<text x="100.1" y="77.3">RXRDY</text>
<text x="103.3" y="72.2">DTR</text>
<text x="103.4" y="74.8">RTS</text>
<text x="100.3" y="79.8">TXRDY</text>
<text x="103.6" y="82.4">TXE</text>
<text x="95.3" y="117.9">G</text>
<text x="31.8" y="123">A</text>
<text x="36.1" y="123">QA</text>
<text x="36.1" y="125.6">QB</text>
<text x="95.3" y="123">D0</text>
<text x="95.3" y="125.6">D1</text>
<text x="101.4" y="123">Y</text>
<text x="36" y="128.1">QC</text>
<text x="36" y="130.6">QD</text>
<text x="36.7" y="130.9" transform="rotate(-90 36.7 130.9)">CLR</text>
<text x="95.3" y="128.1">D2</text>
<text x="95.3" y="130.6">D3</text>
<text x="100.6" y="128.1">W</text>
<text x="95.3" y="133.2">D4</text>
<text x="95.3" y="135.7">D5</text>
<text x="95.3" y="138.3">D6</text>
<text x="95.3" y="140.8">D7</text>
<text x="95.3" y="145.9">A</text>
<text x="95.3" y="148.4">B</text>
<text x="29.3" y="153.5">A</text>
<text x="33.6" y="153.5">QA</text>
<text x="95.3" y="151">C</text>
<text x="33.4" y="158.6">QC</text>
<text x="33.4" y="161.1">QD</text>
<text x="33.6" y="156">QB</text>
<text x="34.1" y="161.3" transform="rotate(-90 34.1 161.3)">CLR</text>
</g>
<text font-size="2.2" x="152.4" y="172.3">Size</text>
<g font-size="1.8">
<text x="26.7" y="1.9">5</text>
<text x="75" y="1.9">4</text>
<text x="123.2" y="1.9">3</text>
<text x="171.5" y="1.9">2</text>
<text x="219.8" y="1.9">1</text>
<text x=".7" y="26.4">D</text>
<text x="244.5" y="26.4">D</text>
<text x=".7" y="70.9">C</text>
<text x="244.5" y="70.9">C</text>
<text x=".7" y="115.3">B</text>
<text x="244.5" y="115.3">B</text>
<text x=".7" y="159.8">A</text>
<text x="244.5" y="159.8">A</text>
<text x="26.7" y="182.2">5</text>
<text x="75" y="182.2">4</text>
<text x="123.2" y="182.2">3</text>
<text x="171.5" y="182.2">2</text>
<text x="219.8" y="182.2">1</text>
</g>
</svg>
